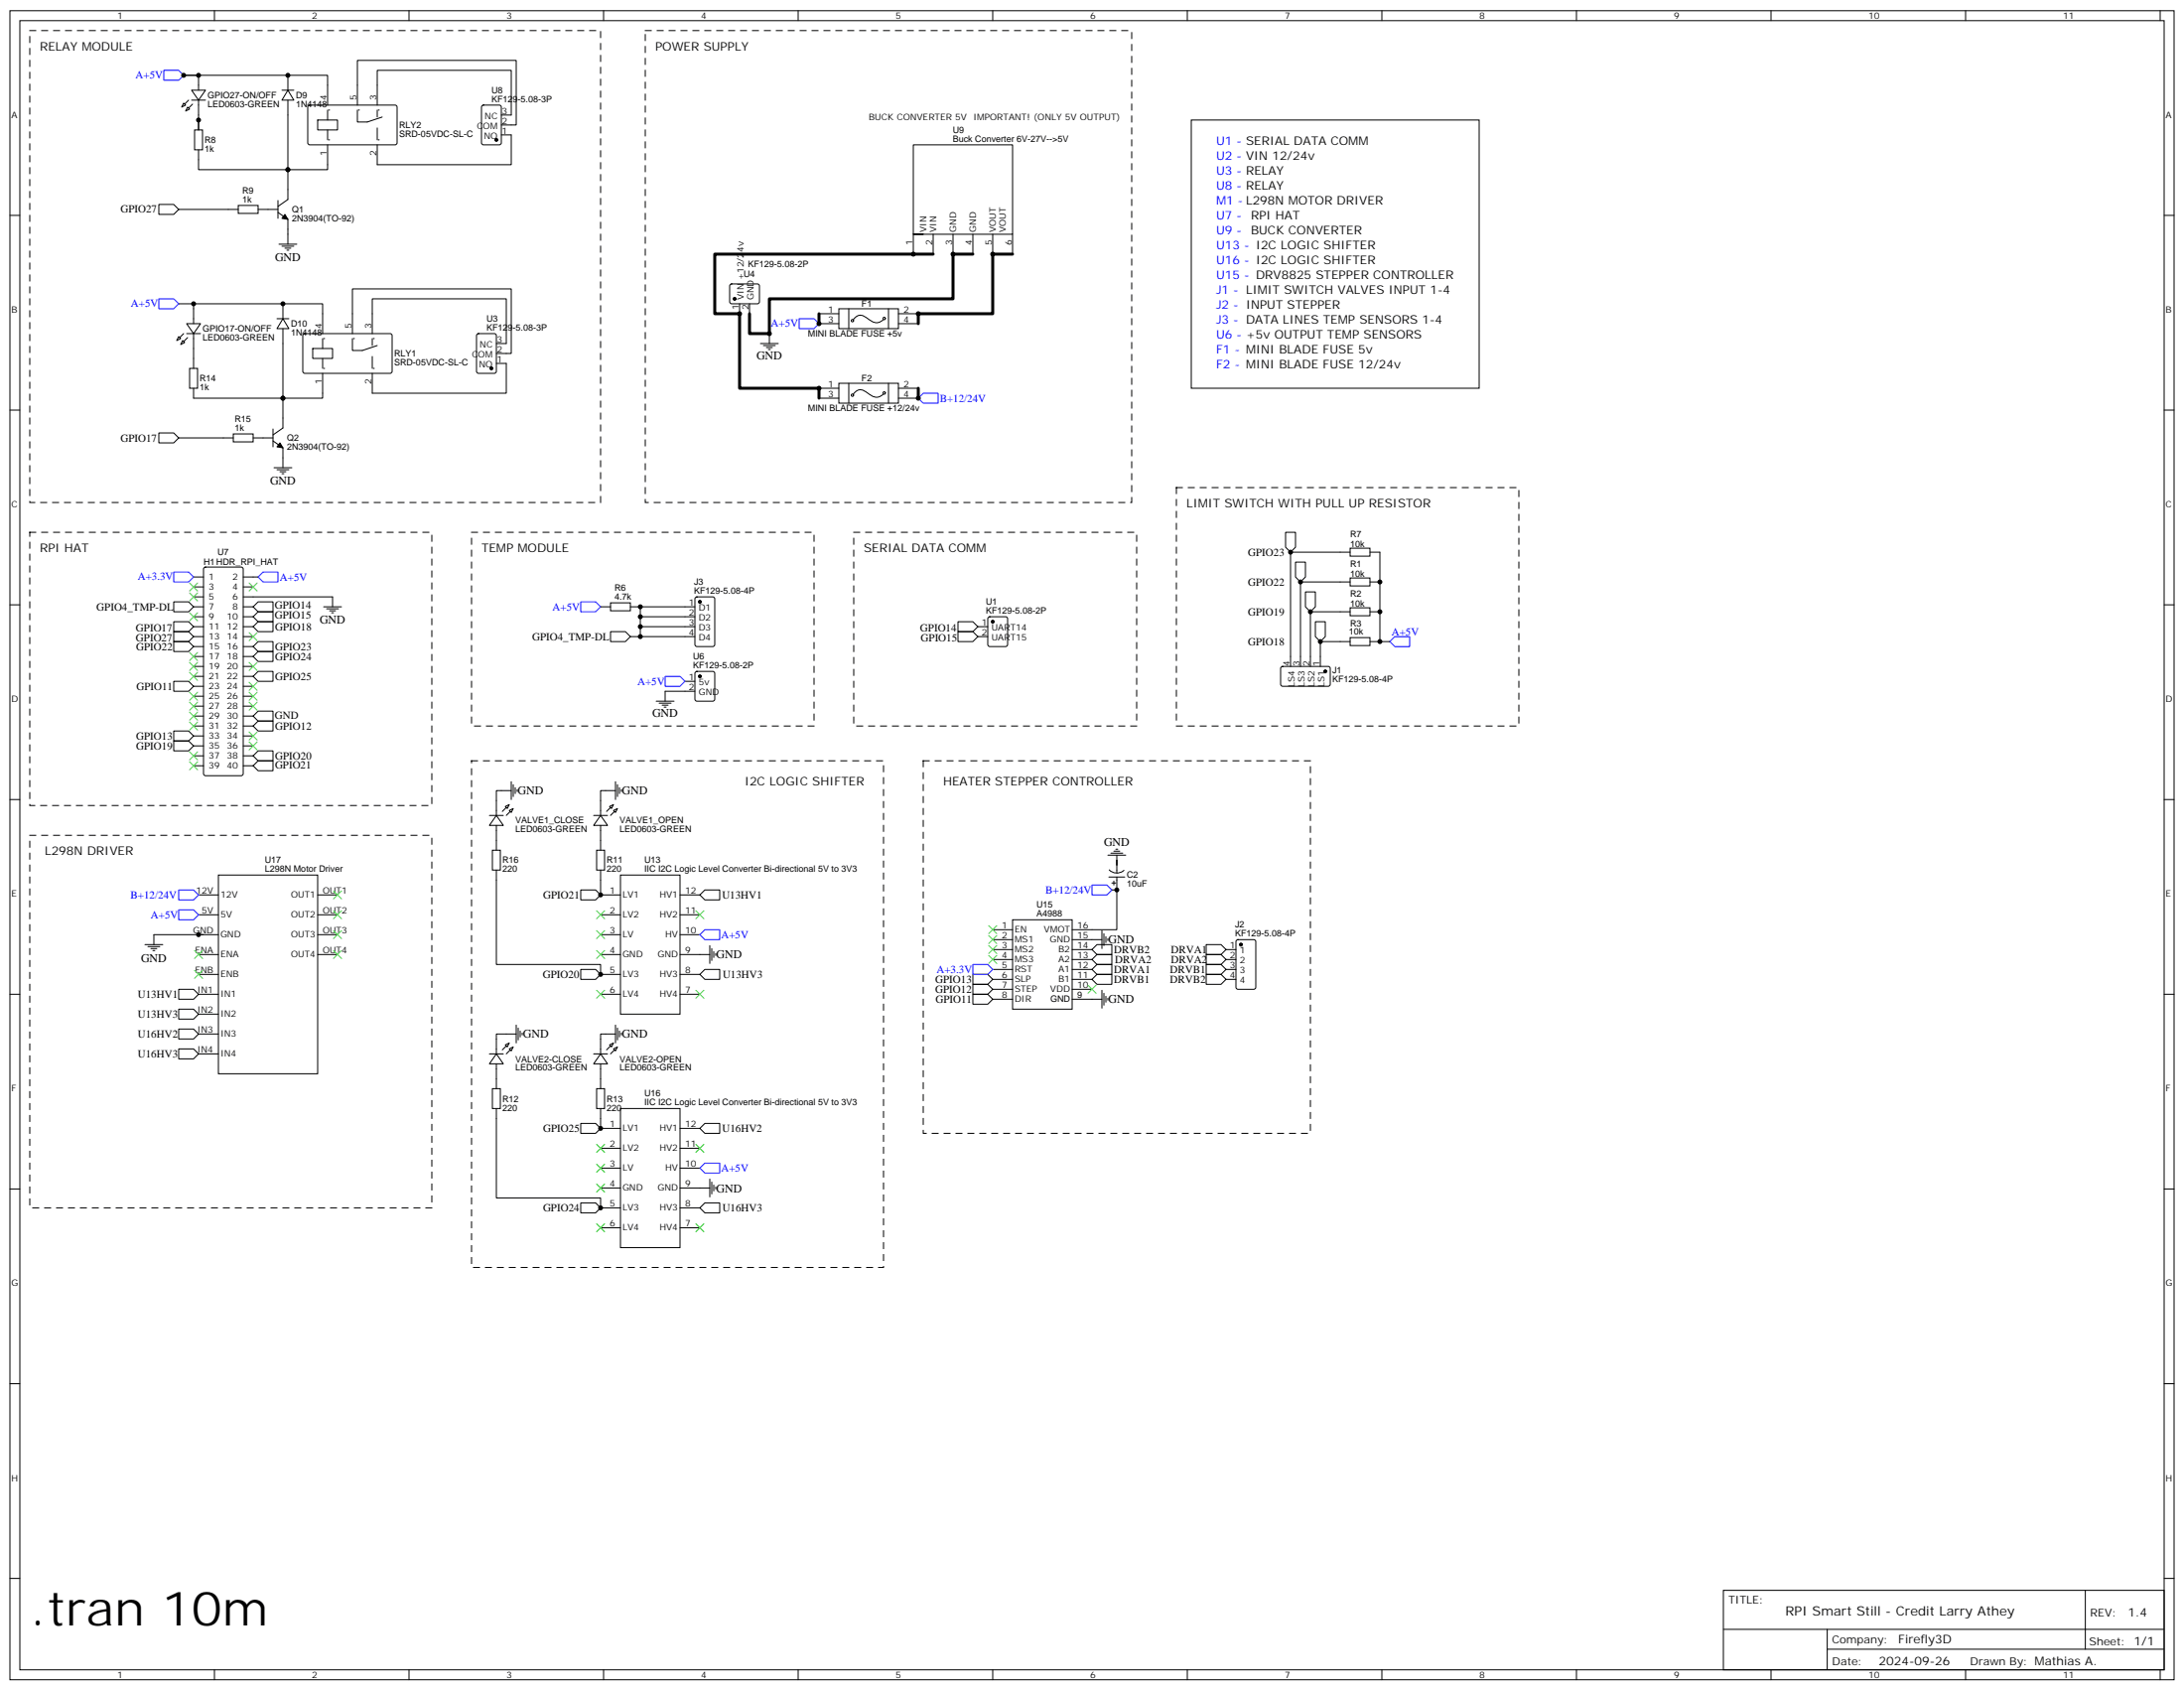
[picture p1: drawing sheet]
<svg xmlns="http://www.w3.org/2000/svg" width="776mm" height="600mm" viewBox="0 0 776 600" stroke-linecap="round" stroke-linejoin="round" font-family="sans-serif">
<g fill="none" stroke="#000" stroke-width=".35">
<path d="M3.5 3.8h769.1v592.7h-769.1zM7.1 7.3h762v585.6h-762zM76.2 3.8v3.5M145.3 3.8v3.5M214.5 3.8v3.5M283.6 3.8v3.5M352.8 3.8v3.5M421.9 3.8v3.5M491.1 3.8v3.5M560.2 3.8v3.5M629.4 3.8v3.5M698.5 3.8v3.5"/>
<path d="M767.6 3.8v3.5M65.3 36.6l.7 .7-1.4 .7zM66.7 38l.7 .7-1.4 .7zM68.1 32h4.9l-2.4 3.6zM68.1 35.6h4.9M70.6 32v-5.3h-5.3h51.1v10.6M70.6 35.6v10.5M100.2 32h4.2M102.3 32l2.1 3.6h-4.2zM102.3 35.6v24.7h14.1v-8.9M102.3 26.7v5.3M109.6 37.5l.5-.2 30.6 .1 .4 .6-.1 13-.6 .4h-30.6l-.4-.7v-12.7z"/>
<path d="M116.4 39.1v3.5M127 39.1v4.2h3.5l5.3-1.7M127 37.3v-15.9h56.4v23h-5.2M134.1 37.3v-12.3h47.6v15.9h-3.5M134.1 39.1v2.5M171.3 37.5l.5-.2h5.6l.7 .5 .1 12.9-.5 .7h-5.9l-.6-.4-.1-13zM69.1 46.1h2.9v7.1h-2.9zM70.6 53.2v7.1h31.7v10.5l-3.5 2.5M112.9 42.6h7v3.5h-7zM116.4 46.1v3.6M134.1 45.4v4.3M178.2 47.9h3.5v10.6h-47.6v-7.1"/>
<path d="M423.3 42.6h102.3v95.3h-102.3zM3.5 76.5h3.6M56.4 72.6h5.3l1.8 1.8-1.8 1.7h-5.3zM63.5 74.4h21.2M84.7 73h7v2.8h-7zM91.7 74.4h7.1M98.8 75.4l3.5 2.5v8.8M98.8 71.2v6.3M769.1 76.5h3.5M99.1 86.7h6.4M100.2 87.4h4.2M101.2 88.1h2.2"/>
<path d="M102 88.8h.7M328.1 83.2h-3.5v-31.8h35.2v31.8h-35.2v7M331.6 83.2v7M338.7 83.2v7M345.7 83.2v7M352.8 83.2v7M359.8 83.2v7M63.5 119.5l.7 .7-1.4 .7zM63.5 107.9h5.3v7M66.3 114.9h5l-2.5 3.6zM66.3 118.5h5M68.8 107.9h45.9v10.6"/>
<path d="M68.8 118.5v12.3M98.4 113.2h4.3M100.5 113.2l2.2 3.5h-4.3zM100.5 116.7v24.7h14.2v-8.8M100.5 107.9v5.3M107.8 118.7l.5-.2h30.6l.4 .7v12.9l-.7 .5-30.6-.1-.4-.6v-12.7zM125.2 118.5v-15.9h56.5v22.9h-5.3M132.3 118.5v-12.4h47.6v15.9h-3.5M169.6 118.7l.4-.2h5.7l.6 .4 .1 13-.5 .6-5.9 .1-.6-.5-.1-12.9zM259.5 101l.5-.2 9.4 .1 .5 .6-.1 5.9-.6 .5-9.5-.1-.4-.6v-5.7zM262.8 107.9v3.5M266.3 107.9v3.5"/>
<path d="M273.4 118.5v3.5M291 111.4h7.1M291 114.9h7.1M298.1 109.6h21.2v7.1h-21.2zM301.6 109.6v7.1M303.2 113.5a3.1 3.1 0 0 1 5.2-.4l.6 .5a3.3 3.3 0 0 0 4.8 0M315.7 109.6v7.1M319.3 111.4h7M319.3 114.9h7M64.9 120.9l.7 .7-1.4 .7zM67.4 130.8h2.8v7.1h-2.8zM68.8 137.9v3.5h31.7v10.6l-3.5 2.4"/>
<path d="M111.1 123.8h7.1v3.5h-7.1zM114.7 120.2v3.6M114.7 127.3v3.5M125.2 120.2v4.3h3.6l5.3-1.8M132.3 120.2v2.5M132.3 126.6v4.2M176.4 129h3.5v10.6h-47.6v-7M270.2 122h6.4M271.3 122.7h4.2M272.3 123.4h2.2M273 124.1h.8M291 137.9h7.1"/>
<path d="M298.1 136.1h21.2v7.1h-21.2zM301.6 136.1v7.1M303.2 139.9a3.1 3.1 0 0 1 5.2-.3l.6 .5a3.3 3.3 0 0 0 4.8-.1M315.7 136.1v7.1M319.3 137.9h7M3.5 145.6h3.6M56.4 153.7h5.3l1.8 1.8-1.8 1.8h-5.3zM63.5 155.5h19.4M82.9 154.1h7.1v2.8h-7.1zM90 155.5h7M97 156.6l3.5 2.4v7.1M97 152.3v6.4"/>
<path d="M291 141.4h7.1M319.3 141.4h7M769.1 145.6h3.5M97.4 166.1h6.3M98.4 166.8h4.3M99.5 167.5h2.1M100.2 168.2h.7M456.8 189h3.6v5.3l-1.8 1.8-1.8-1.8zM460.4 199.6h3.5v5.3l-1.8 1.8-1.7-1.8zM479.8 194.7h7v2.8h-7zM479.8 196.1h-21.2v40.5M486.8 196.1h3.6v31.7"/>
<path d="M3.5 214.8h3.6M61.7 213.7h5.3l1.8 1.8-1.8 1.7h-5.3zM68.8 215.5h3.5M68.8 204.9h3.5M68.8 208.4h3.5M68.8 211.9h3.5M68.8 219h3.5M72.6 201.6l.4-.2h12.7l.5 .2 .2 .5v72.6l-.2 .5-.5 .2h-12.7l-.5-.2-.2-.5v-72.6zM86.4 211.9h31.8v3.6M86.4 215.5h3.6M86.4 204.9h5.3M86.4 208.4h3.6"/>
<path d="M86.4 219h3.6M90 219l1.7-1.8h5.3v3.6h-5.3zM90 215.5l1.7-1.8h5.3v3.5h-5.3zM115 215.5h6.4M116.1 216.2h4.2M117.1 216.9h2.1M117.8 217.6h.7M213.4 215.5h3.6M217 214.1h7v2.8h-7zM224 215.5h3.5M227.5 219h19.4M246.9 215.5h-19.4v10.6h-3.5"/>
<path d="M247.2 212.2l.4-.3h5.7l.6 .5 .1 16.5-.5 .6-5.9 .1-.6-.5-.1-16.4zM351.2 219.2l.5-.2h5.7l.6 .4 .1 9.5-.5 .6-5.9 .1-.6-.5-.1-9.4zM463.9 210.2h3.5v5.3l-1.7 1.7-1.8-1.7zM479.8 205.2h7v2.9h-7zM479.8 215.8h7v2.9h-7zM479.8 217.2h-14.1v19.4M479.8 206.7h-17.7v29.9M486.8 206.7h3.6M486.8 217.2h3.6M769.1 214.8h3.5M61.7 227.8h5.3l1.8 1.8-1.8 1.8h-5.3zM61.7 220.8h5.3l1.8 1.7-1.8 1.8h-5.3z"/>
<path d="M61.7 224.3h5.3l1.8 1.8-1.8 1.7h-5.3zM68.8 222.5h3.5M68.8 226.1h3.5M68.8 229.6h3.5M68.8 233.1h3.5M68.8 236.6h3.5M86.4 222.5h3.6M86.4 226.1h3.6M86.4 229.6h3.6M86.4 233.1h3.6M86.4 236.6h3.6M90 229.6l1.7-1.8h5.3v3.6h-5.3z"/>
<path d="M90 233.1l1.7-1.7h5.3v3.5h-5.3zM90 222.5l1.7-1.7h5.3v3.5h-5.3zM91.7 238.4h5.3v3.5h-5.3l-1.7-1.7zM217 224.3h5.2l1.8 1.8-1.8 1.7h-5.2zM227.5 222.5h19.4M227.5 226.1h19.4M247.2 238.6l.4-.2h5.7l.6 .4 .1 9.5-.5 .6-5.9 .1-.6-.5-.1-9.4zM340.4 220.8h5.3l1.8 1.7-1.8 1.8h-5.3zM340.4 224.3h5.3l1.8 1.8-1.8 1.7h-5.3zM347.5 222.5h3.5M347.5 226.1h3.5M455.3 236.8l.5-.2 16.5 .1 .4 .6v6l-.7 .4-16.5-.1-.4-.6v-5.7z"/>
<path d="M467.4 220.8h3.6v5.3l-1.8 1.7-1.8-1.7zM479.8 226.4h7v2.8h-7zM479.8 227.8h-10.6v8.8M486.8 227.8h7.1M61.7 241.9h5.3l1.8 1.8-1.8 1.8h-5.3zM61.7 259.6h5.3l1.8 1.7-1.8 1.8h-5.3zM68.8 240.2h3.5M68.8 243.7h3.5M68.8 247.2h3.5M68.8 250.8h3.5M68.8 254.3h3.5M68.8 257.8h3.5"/>
<path d="M86.4 240.2h3.6M86.4 243.7h3.6M86.4 247.2h3.6M86.4 250.8h3.6M86.4 254.3h3.6M86.4 257.8h3.6M90 257.8l1.7-1.8h5.3v3.6h-5.3zM90 254.3l1.7-1.8h5.3v3.5h-5.3zM233.2 249h6.3M234.2 249.7h4.3M235.3 250.4h2.1M236 251.1h.7"/>
<path d="M243.4 241.9h3.5M246.9 245.5h-10.5v3.5M61.7 263.1h5.3l1.8 1.8-1.8 1.7h-5.3zM68.8 261.3h3.5M68.8 264.9h3.5M68.8 268.4h3.5M68.8 271.9h3.5M86.4 261.3h3.6M86.4 264.9h3.6M86.4 268.4h3.6M86.4 271.9h3.6M90 268.4l1.7-1.8h5.3v3.6h-5.3z"/>
<path d="M90 271.9l1.7-1.7h5.3v3.5h-5.3zM181.7 277.6v6.3M182.4 278.6v4.3M183.1 279.7v2.1M218.7 277.6v6.3M219.4 278.6v4.3M220.1 279.7v2.1M3.5 283.9h3.6M173.9 289.6h5M176.4 289.6l2.5 3.5h-5zM176.4 293.1v8.8M179.6 286.4l1.4-.7-.7 1.4z"/>
<path d="M181 287.8l1.4-.7-.7 1.4zM181.7 280.7h-5.3v8.9M183.8 280.4v.7M211 289.6h4.9M213.4 289.6l2.5 3.5h-4.9zM213.4 293.1v8.8M216.6 286.4l1.4-.7-.7 1.4zM218 287.8l1.4-.7-.7 1.4zM218.7 280.7h-5.3v8.9M220.8 280.4v.7M769.1 283.9h3.5M70.6 317.8h7"/>
<path d="M77.6 310.7h35.3v70.6h-35.3zM112.9 317.8h7M175 301.9h2.8v7.1h-2.8zM176.4 309v33.5h37v3.5M206.4 316h5.3l1.7 1.8-1.7 1.7h-5.3zM212 301.9h2.8v7.1h-2.8zM213.4 317.8h7.1M213.4 309v8.8M220.5 310.7h21.2v49.4h-21.2zM241.7 317.8h7M250.5 316h5.3v3.5h-5.3l-1.8-1.7zM393.7 303.7h6.3"/>
<path d="M394.1 311.4h5.6M394.2 308.9a3.8 3.8 0 0 0 5.2 .2M394.8 303h4.2M395.1 316h1.8v14.1h-15.9M395.1 313.5h1.4M395.8 302.3h2.1M395.8 312.8v1.5M396.5 301.6h.7M396.9 303.7v6.3M396.9 311.4v4.6M51.5 335.4h6.4M52.6 336.1h4.2"/>
<path d="M53.6 336.8h2.1M54.3 337.5h.7M70.6 324.8h7M70.6 338.9h7M77.6 331.9h-22.9v3.5M112.9 324.8h7M112.9 331.9h7M112.9 338.9h7M213.4 324.8h7.1M213.4 331.9h7.1M213.4 338.9h7.1M241.7 324.8h7"/>
<path d="M241.7 331.9h7M241.7 338.9h10.5M252.2 335.8v6.3M252.9 336.8v4.3M253.6 337.9v2.1M254.4 338.6v.7M352.8 337.2h7M352.8 333.7h7M352.8 330.1h7M359.8 326.6h21.2v31.8h-21.2zM381 337.2h7.1M381 333.7h10.6"/>
<path d="M389.8 338.9h5.3v3.6h-5.3l-1.7-1.8zM389.8 335.4h5.3v3.5h-5.3l-1.7-1.7zM391.6 330.5v6.3M392.3 331.5v4.3M393 332.6v2.1M393.7 333.3v.7M428.6 335.4h5.3l1.8 1.8-1.8 1.7h-5.3zM428.6 338.9h5.3l1.8 1.8-1.8 1.8h-5.3zM435.7 337.2h3.5M439.4 333.9l.5-.2h5.7l.6 .4 .1 16.5-.5 .6-5.9 .1-.6-.5-.1-16.4zM3.5 353.1h3.6M63.5 351.3h5.3l1.8 1.8-1.8 1.7h-5.3z"/>
<path d="M63.5 358.4h5.3l1.8 1.7-1.8 1.8h-5.3zM70.6 353.1h7M70.6 346h7M206.4 344.2h5.3l1.7 1.8-1.7 1.8h-5.3zM213.4 353.1h7.1M213.4 346h7.1M241.7 353.1h7M241.7 346h7M248.7 346l1.8-1.8h5.3v3.6h-5.3zM345.7 353.1h5.3l1.8 1.7-1.8 1.8h-5.3zM345.7 349.5h5.3l1.8 1.8-1.8 1.8h-5.3zM345.7 346h5.3l1.8 1.8-1.8 1.7h-5.3z"/>
<path d="M352.8 340.7h7M352.8 344.2h7M352.8 347.8h7M352.8 351.3h7M352.8 354.8h7M381 340.7h7.1M381 344.2h7.1M381 347.8h7.1M381 351.3h7.1M381 354.8h10.6M388.1 344.2l1.7-1.7h5.3v3.5h-5.3zM388.1 347.8l1.7-1.8h5.3v3.5h-5.3z"/>
<path d="M391.6 351.6v6.4M392.3 352.7v4.2M393 353.8v2.1M393.7 354.5v.7M428.6 342.5h5.3l1.8 1.7-1.8 1.8h-5.3zM428.6 346h5.3l1.8 1.8-1.8 1.7h-5.3zM435.7 340.7h3.5M435.7 344.2h3.5M435.7 347.8h3.5M769.1 353.1h3.5M63.5 365.4h5.3l1.8 1.8-1.8 1.7h-5.3zM63.5 372.5h5.3l1.8 1.7-1.8 1.8h-5.3z"/>
<path d="M70.6 367.2h7M70.6 374.2h7M70.6 360.1h7M173.9 374.2h5M176.4 374.2l2.5 3.6h-5zM176.4 377.8v8.8M179.6 371.1l1.4-.8-.7 1.5zM181 372.5l1.4-.7-.7 1.4zM183.4 367.2h-7v7M183.4 364v6.3M184.1 365.1v4.2M184.9 366.1v2.1"/>
<path d="M185.6 366.8v.7M211 374.2h4.9M213.4 374.2l2.5 3.6h-4.9zM213.4 377.8v8.8M216.6 371.1l1.4-.8-.7 1.5zM218 372.5l1.4-.7-.7 1.4zM218.7 367.2h-5.3v7M218.7 364v6.3M219.4 365.1v4.2M220.1 366.1v2.1M220.8 366.8v.7M175 386.6h2.8v7h-2.8z"/>
<path d="M176.4 393.6v31.8h37v3.5M206.4 398.9h5.3l1.7 1.8-1.7 1.7h-5.3zM212 386.6h2.8v7h-2.8zM213.4 393.6v7.1M220.5 393.6h21.2v49.4h-21.2zM213.4 400.7h7.1M213.4 407.7h7.1M213.4 414.8h7.1M241.7 400.7h7M241.7 407.7h7M241.7 414.8h7M248.7 400.7l1.8-1.8h5.3v3.5h-5.3z"/>
<path d="M252.2 418.7v6.3M252.9 419.7v4.3M3.5 422.2h3.6M206.4 427.1h5.3l1.7 1.8-1.7 1.8h-5.3zM213.4 421.9h7.1M213.4 428.9h7.1M213.4 436h7.1M241.7 421.9h10.5M241.7 428.9h7M241.7 436h7M250.5 427.1h5.3v3.6h-5.3l-1.8-1.8zM253.6 420.8v2.1"/>
<path d="M254.4 421.5v.7M769.1 422.2h3.5M3.5 491.3h3.6M769.1 491.3h3.5M3.5 560.5h3.6M612.4 564.7h156.7v28.2h-156.7zM612.5 578.6h156.4M649.3 578.6v14.1M741 564.8l.1 20.8M769.1 560.5h3.5M76.2 592.9v3.6M145.3 592.9v3.6"/>
<path d="M214.5 592.9v3.6M283.6 592.9v3.6M352.8 592.9v3.6M421.9 592.9v3.6M491.1 592.9v3.6M560.2 592.9v3.6M629.4 592.9v3.6M649.3 585.6h119.6M698.5 592.9v3.6M767.6 592.9v3.6"/>
<circle cx="302.9" cy="113.9" r=".42"/>
<circle cx="314.2" cy="113.1" r=".44"/>
<circle cx="314.2" cy="139.6" r=".44"/>
<circle cx="302.9" cy="140.3" r=".42"/>
</g>
<path d="M10.6 10.9h202.8v167.5h-202.8zM229.3 10.9h172.9v167.5h-172.9zM418 173.1h121.8v84.7h-121.8zM10.6 189h142.9v97h-142.9zM167.6 189h121.7v68.8h-121.7zM303.4 189h100.5v68.8h-100.5zM167.6 270.2h146.4v179.9h-146.4zM328.1 270.2h137.6v132.2h-137.6zM10.6 296.6h142.9v132.3h-142.9z" fill="none" stroke="#000" stroke-width=".35" stroke-dasharray="2.1 2.1"/>
<g fill="#000" stroke="#000" stroke-width=".35">
<path d="M67 35.6l-1.4 1.4zM68.4 37l-1.4 1.4zM101.2 76.1l1.1 1.8-2.1-.4zM63.9 119.9l1.4-1.4zM65.3 121.3l1.4-1.4zM99.5 157.3l1 1.7-2.1-.3zM179.9 286.7l-1.4 1.4zM179.9 289.6l1.4-1.5zM217 286.7l-1.5 1.4zM217 289.6l1.4-1.5zM178.5 372.8l1.4-1.4zM179.9 374.2l1.4-1.4z"/>
<path d="M215.5 372.8l1.5-1.4zM217 374.2l1.4-1.4z"/>
<circle cx="176.4" cy="49.7" r=".53"/>
<circle cx="261.1" cy="106.1" r=".53"/>
<circle cx="174.6" cy="130.8" r=".53"/>
<circle cx="248.7" cy="213.7" r=".53"/>
<circle cx="352.8" cy="220.8" r=".53"/>
<circle cx="471" cy="238.4" r=".53"/>
<circle cx="248.7" cy="240.2" r=".53"/>
<circle cx="441" cy="335.4" r=".53"/>
</g>
<g fill="#000">
<circle cx="65.3" cy="26.7" r=".88"/>
<circle cx="70.6" cy="26.7" r=".88"/>
<circle cx="102.3" cy="26.7" r=".88"/>
<circle cx="116.8" cy="39.1" r=".18"/>
<circle cx="127.4" cy="39.1" r=".18"/>
<circle cx="134.4" cy="39.1" r=".18"/>
<circle cx="70.6" cy="42.6" r=".88"/>
<circle cx="116.8" cy="49.7" r=".18"/>
<circle cx="134.4" cy="49.7" r=".18"/>
<circle cx="102.3" cy="60.3" r=".88"/>
<circle cx="324.6" cy="90.2" r=".88"/>
<circle cx="338.7" cy="90.2" r=".88"/>
<circle cx="352.8" cy="90.2" r=".88"/>
<circle cx="68.8" cy="107.9" r=".88"/>
<circle cx="100.5" cy="107.9" r=".88"/>
<circle cx="262.8" cy="111.4" r=".88"/>
<circle cx="273.4" cy="118.5" r=".88"/>
<circle cx="291" cy="114.9" r=".88"/>
<circle cx="326.3" cy="111.4" r=".88"/>
<circle cx="115" cy="120.2" r=".18"/>
<circle cx="115" cy="130.8" r=".18"/>
<circle cx="125.6" cy="120.2" r=".18"/>
<circle cx="132.6" cy="130.8" r=".18"/>
<circle cx="132.6" cy="120.2" r=".18"/>
<circle cx="291" cy="137.9" r=".88"/>
<circle cx="100.5" cy="141.4" r=".88"/>
<circle cx="326.3" cy="141.4" r=".88"/>
<circle cx="458.6" cy="196.1" r=".88"/>
<circle cx="227.5" cy="219" r=".88"/>
<circle cx="227.5" cy="215.5" r=".88"/>
<circle cx="462.1" cy="206.7" r=".88"/>
<circle cx="465.7" cy="217.2" r=".88"/>
<circle cx="490.4" cy="206.7" r=".88"/>
<circle cx="490.4" cy="217.2" r=".88"/>
<circle cx="227.5" cy="222.5" r=".88"/>
<circle cx="227.5" cy="226.1" r=".88"/>
<circle cx="469.2" cy="227.8" r=".88"/>
<circle cx="490.4" cy="227.8" r=".88"/>
<circle cx="213.4" cy="317.8" r=".88"/>
<circle cx="396.9" cy="316" r=".88"/>
<circle cx="70.6" cy="331.9" r=".88"/>
<circle cx="213.4" cy="346" r=".88"/>
<circle cx="213.4" cy="400.7" r=".88"/>
<circle cx="213.4" cy="428.9" r=".88"/>
</g>
<g fill="none" stroke="#00f" stroke-width=".35">
<path d="M58.2 25h5.3l1.8 1.7-1.8 1.8h-5.3zM56.4 106.1h5.3l1.8 1.8-1.8 1.7h-5.3zM284 113.2h5.3l1.7 1.7-1.7 1.8h-5.3zM326.3 141.4l1.8-1.8h5.3v3.6h-5.3zM61.7 203.1h5.3l1.8 1.8-1.8 1.8h-5.3zM93.5 203.1h5.3v3.6h-5.3l-1.8-1.8zM206.4 213.7h5.3l1.7 1.8-1.7 1.7h-5.3zM493.9 227.8l1.8-1.7h5.2v3.5h-5.2zM236.4 240.2h5.3l1.7 1.7-1.7 1.8h-5.3zM63.5 316h5.3l1.8 1.8-1.8 1.7h-5.3zM388.1 314.3h5.2l1.8 1.7-1.8 1.8h-5.2zM63.5 323.1h5.3l1.8 1.7-1.8 1.8h-5.3z"/>
<path d="M248.7 331.9l1.8-1.8h5.3v3.6h-5.3zM345.7 342.5h5.3l1.8 1.7-1.8 1.8h-5.3zM248.7 414.8l1.8-1.8h5.3v3.6h-5.3z"/>
</g>
<g fill="none" stroke="#3c3" stroke-width=".35">
<path d="M67.4 210.5l2.8 2.9M67.4 207l2.8 2.8M67.4 217.6l2.8 2.8M70.2 210.5l-2.8 2.9M70.2 207l-2.8 2.8M70.2 217.6l-2.8 2.8M88.5 207l2.9 2.8M91.4 207l-2.9 2.8M67.4 231.7l2.8 2.8M67.4 235.2l2.8 2.9M67.4 238.8l2.8 2.8M70.2 231.7l-2.8 2.8"/>
<path d="M70.2 235.2l-2.8 2.9M70.2 238.8l-2.8 2.8M88.5 224.6l2.9 2.9M88.5 235.2l2.9 2.9M91.4 224.6l-2.9 2.9M91.4 235.2l-2.9 2.9M67.4 245.8l2.8 2.8M67.4 249.3l2.8 2.9M67.4 252.9l2.8 2.8M67.4 256.4l2.8 2.8M70.2 245.8l-2.8 2.8M70.2 249.3l-2.8 2.9"/>
<path d="M70.2 252.9l-2.8 2.8M70.2 256.4l-2.8 2.8M88.5 249.3l2.9 2.9M88.5 259.9l2.9 2.8M88.5 245.8l2.9 2.8M88.5 242.3l2.9 2.8M91.4 249.3l-2.9 2.9M91.4 245.8l-2.9 2.8M91.4 242.3l-2.9 2.8M91.4 259.9l-2.9 2.8M67.4 267l2.8 2.8M67.4 270.5l2.8 2.8"/>
<path d="M70.2 270.5l-2.8 2.8M70.2 267l-2.8 2.8M88.5 263.5l2.9 2.8M91.4 263.5l-2.9 2.8M118.5 316.4l2.9 2.8M121.4 316.4l-2.9 2.8M69.1 337.5l2.9 2.9M72 337.5l-2.9 2.9M118.5 337.5l2.9 2.9M118.5 330.5l2.9 2.8M118.5 323.4l2.9 2.8M121.4 337.5l-2.9 2.9"/>
<path d="M121.4 330.5l-2.9 2.8M121.4 323.4l-2.9 2.8M212 323.4l2.8 2.8M212 330.5l2.8 2.8M212 337.5l2.8 2.9M214.8 323.4l-2.8 2.8M214.8 330.5l-2.8 2.8M214.8 337.5l-2.8 2.9M247.3 323.4l2.8 2.8M250.1 323.4l-2.8 2.8M351.4 339.3l2.8 2.8M351.4 335.8l2.8 2.8"/>
<path d="M351.4 332.2l2.8 2.9M351.4 328.7l2.8 2.8M354.2 339.3l-2.8 2.8M354.2 335.8l-2.8 2.8M354.2 332.2l-2.8 2.9M354.2 328.7l-2.8 2.8M69.1 344.6l2.9 2.8M72 344.6l-2.9 2.8M212 351.6l2.8 2.9M214.8 351.6l-2.8 2.9M247.3 351.6l2.8 2.9M250.1 351.6l-2.8 2.9"/>
<path d="M386.6 349.9l2.9 2.8M389.5 349.9l-2.9 2.8M212 406.3l2.8 2.9M212 413.4l2.8 2.8M214.8 406.3l-2.8 2.9M214.8 413.4l-2.8 2.8M247.3 406.3l2.8 2.9M250.1 406.3l-2.8 2.9M212 420.4l2.8 2.9M212 434.6l2.8 2.8M214.8 420.4l-2.8 2.9M214.8 434.6l-2.8 2.8"/>
<path d="M247.3 434.6l2.8 2.8M250.1 434.6l-2.8 2.8"/>
</g>
<path d="M331.6 90.2h-77.6v21.2h8.8v26.5h28.2v3.5M345.7 90.2h-7v15.9h-65.3v12.4h-7.1v-7.1M359.8 90.2h-7v21.2h-26.5v3.5M291 111.4v3.5M326.3 137.9v3.5" fill="none" stroke="#000" stroke-width="1.1"/>
<text font-size="16.9" x="10.6" y="577.1">.tran 10m</text>
<text font-size="4.6" x="634.5" y="573.8">RPI Smart Still - Credit Larry Athey</text>
<g font-size="4.2">
<text x="14.1" y="17.9">RELAY MODULE</text>
<text x="232.8" y="17.9">POWER SUPPLY</text>
<text x="444.5" y="77.9">RPI HAT</text>
<text x="444.5" y="83.2">BUCK CONVERTER</text>
<text x="97.7" y="92.8">GND</text>
<text x="268.8" y="127.6">GND</text>
<text x="96" y="172.1">GND</text>
<text x="421.6" y="180.2">LIMIT SWITCH WITH PULL UP RESISTOR</text>
<text x="14.1" y="196.1">RPI HAT</text>
<text x="171.1" y="196.1">TEMP MODULE</text>
<text x="306.9" y="196.1">SERIAL DATA COMM</text>
<text x="113.6" y="221.5">GND</text>
<text x="231.8" y="254.6">GND</text>
<text x="264.6" y="279">I2C LOGIC SHIFTER</text>
<text x="335.1" y="279">HEATER STEPPER CONTROLLER</text>
<text x="184" y="282.2">GND</text>
<text x="221" y="282.2">GND</text>
<text x="15.9" y="303.7">L298N DRIVER</text>
<text x="392.3" y="300.5">GND</text>
<text x="393.9" y="335.1">GND</text>
<text x="50.1" y="341.5">GND</text>
<text x="254.5" y="340.4">GND</text>
<text x="393.9" y="356.3">GND</text>
<text x="185.9" y="368.6">GND</text>
<text x="221" y="368.6">GND</text>
<text x="254.5" y="423.3">GND</text>
<text x="756.2" y="574">1.4</text>
<text x="674.6" y="583.6">Firefly3D</text>
<text x="667.7" y="591.4">2024-09-26</text>
</g>
<g font-size="4.2" fill="#00f">
<text x="432.2" y="51.4">U1 - SERIAL DATA COMM</text>
<text x="432.2" y="56.7">U2 - VIN 12/24v</text>
<text x="432.2" y="62">U3 - RELAY</text>
<text x="432.2" y="67.3">U8 - RELAY</text>
<text x="432.2" y="77.9">U7 -</text>
<text x="432.2" y="72.6">M1 - L298N MOTOR DRIVER</text>
<text x="432.2" y="83.2">U9 -</text>
<text x="432.2" y="88.5">U13 - I2C LOGIC SHIFTER</text>
<text x="432.2" y="93.8">U16 - I2C LOGIC SHIFTER</text>
<text x="432.2" y="99.1">U15 - DRV8825 STEPPER CONTROLLER</text>
<text x="432.2" y="104.4">J1 - LIMIT SWITCH VALVES INPUT 1-4</text>
<text x="432.2" y="109.6">J2 - INPUT STEPPER</text>
<text x="432.2" y="114.9">J3 - DATA LINES TEMP SENSORS 1-4</text>
<text x="432.2" y="120.2">U6 - +5v OUTPUT TEMP SENSORS</text>
<text x="432.2" y="125.5">F1 - MINI BLADE FUSE 5v</text>
<text x="432.2" y="130.8">F2 - MINI BLADE FUSE 12/24v</text>
</g>
<g font-size="3.9" fill="#00f">
<text x="48.2" y="28">A+5V</text>
<text x="46.5" y="109.1">A+5V</text>
<text x="273.9" y="116.1">A+5V</text>
<text x="334" y="142.6">B+12/24V</text>
<text x="48.9" y="206.1">A+3.3V</text>
<text x="99.5" y="206.2">A+5V</text>
<text x="196.3" y="216.7">A+5V</text>
<text x="494.5" y="225.5">A+5V</text>
<text x="226.5" y="243.2">A+5V</text>
<text x="371.5" y="317.4">B+12/24V</text>
<text x="46.4" y="319.1">B+12/24V</text>
<text x="53.6" y="326.1">A+5V</text>
<text x="256.3" y="333.1">A+5V</text>
<text x="332.8" y="345.5">A+3.3V</text>
<text x="256.3" y="416">A+5V</text>
</g>
<g font-size="3.9">
<text x="42.9" y="75.6">GPIO27</text>
<text x="42.9" y="156.8">GPIO17</text>
<text x="443.5" y="197.3">GPIO23</text>
<text x="443.5" y="207.9">GPIO22</text>
<text x="34.3" y="216.8">GPIO4_TMP-DL</text>
<text x="97.7" y="219.8">GPIO15</text>
<text x="97.7" y="216.3">GPIO14</text>
<text x="443.5" y="218.5">GPIO19</text>
<text x="48.3" y="224.3">GPIO17</text>
<text x="48.3" y="227.8">GPIO27</text>
<text x="97.8" y="223.8">GPIO18</text>
<text x="189.1" y="227.3">GPIO4_TMP-DL</text>
<text x="327" y="224.2">GPIO14</text>
<text x="327.2" y="227.7">GPIO15</text>
<text x="48.4" y="230.9">GPIO22</text>
<text x="97.8" y="230.8">GPIO23</text>
<text x="443.5" y="229.1">GPIO18</text>
<text x="97.8" y="234.4">GPIO24</text>
<text x="48.5" y="245">GPIO11</text>
<text x="97.8" y="241.4">GPIO25</text>
<text x="97.7" y="255.1">GND</text>
<text x="48.4" y="262.6">GPIO13</text>
<text x="97.8" y="259.1">GPIO12</text>
<text x="48.4" y="266.1">GPIO19</text>
<text x="97.8" y="269.7">GPIO20</text>
<text x="97.7" y="273">GPIO21</text>
<text x="193" y="319">GPIO21</text>
<text x="256.6" y="319.1">U13HV1</text>
<text x="395.9" y="338.4">DRVB2</text>
<text x="396.3" y="341.9">DRVA2</text>
<text x="416.1" y="338.4">DRVA1</text>
<text x="416.1" y="342">DRVA2</text>
<text x="192.9" y="347.3">GPIO20</text>
<text x="256.8" y="347.3">U13HV3</text>
<text x="395.9" y="345.4">DRVA1</text>
<text x="415.8" y="345.5">DRVB1</text>
<text x="332.4" y="352.5">GPIO12</text>
<text x="332.4" y="349">GPIO13</text>
<text x="395.9" y="349">DRVB1</text>
<text x="415.8" y="349">DRVB2</text>
<text x="49" y="354.3">U13HV1</text>
<text x="332.5" y="356.1">GPIO11</text>
<text x="49" y="361.3">U13HV3</text>
<text x="49" y="368.4">U16HV2</text>
<text x="49" y="375.4">U16HV3</text>
<text x="193" y="401.9">GPIO25</text>
<text x="256.6" y="401.9">U16HV2</text>
<text x="193" y="430.2">GPIO24</text>
<text x="256.7" y="430.2">U16HV3</text>
<text x="614.2" y="569.3">TITLE:</text>
<text x="742.8" y="574">REV:</text>
<text x="651.1" y="583.5">Company:</text>
<text x="742.5" y="584.1">Sheet: 1/1</text>
<text x="651.1" y="591.2">Date:</text>
<text x="700.1" y="591.3">Drawn By: Mathias A.</text>
</g>
<g font-size="3.2">
<text x="41.6" y="6.8">1</text>
<text x="110.8" y="6.8">2</text>
<text x="179.9" y="6.8">3</text>
<text x="249.1" y="6.8">4</text>
<text x="318.2" y="6.8">5</text>
<text x="387.3" y="6.8">6</text>
<text x="456.5" y="6.8">7</text>
<text x="525.6" y="6.8">8</text>
<text x="594.8" y="6.8">9</text>
<text x="663.9" y="6.8">10</text>
<text x="733.1" y="6.8">11</text>
<text x="73.7" y="34.9">GPIO27-ON/OFF</text>
<text x="105.1" y="34.9">D9</text>
<text x="116.1" y="35.6" transform="rotate(-90 116.1 35.6)">4</text>
<text x="126.6" y="35.6" transform="rotate(-90 126.6 35.6)">5</text>
<text x="133.7" y="35.6" transform="rotate(-90 133.7 35.6)">3</text>
<text x="174.6" y="33.1">U8</text>
<text x="4.1" y="41.9">A</text>
<text x="73.7" y="38.1">LED0603-GREEN</text>
<text x="105.1" y="38.2">1N4148</text>
<text x="174.6" y="36.3">KF129-5.08-3P</text>
<text x="178.3" y="40.5">3</text>
<text x="769.6" y="41.9">A</text>
<text x="141.8" y="45.5">RLY2</text>
<text x="169.5" y="45.8">COM</text>
<text x="172.3" y="42.3">NC</text>
<text x="178.3" y="47.6">1</text>
<text x="178.3" y="44">2</text>
<text x="308.7" y="42.6">BUCK CONVERTER 5V</text>
<text x="338.6" y="47.2">U9</text>
<text x="345.9" y="42.6">IMPORTANT! (ONLY 5V OUTPUT)</text>
<text x="72.7" y="54">1k</text>
<text x="72.7" y="50.8">R8</text>
<text x="141.8" y="48.7">SRD-05VDC-SL-C</text>
<text x="172" y="49.3">NO</text>
<text x="338.6" y="50.4">Buck Converter 6V-27V--&gt;5V</text>
<text x="116.1" y="55.2" transform="rotate(-90 116.1 55.2)">1</text>
<text x="133.7" y="55.2" transform="rotate(-90 133.7 55.2)">2</text>
<text x="86.1" y="71.9">1k</text>
<text x="86.1" y="68.8">R9</text>
<text x="103.7" y="75.5">Q1</text>
<text x="103.7" y="78.7">2N3904(TO-92)</text>
<text x="329.1" y="82.5" transform="rotate(-90 329.1 82.5)">VIN</text>
<text x="332.7" y="82.5" transform="rotate(-90 332.7 82.5)">VIN</text>
<text x="339.7" y="82.5" transform="rotate(-90 339.7 82.5)">GND</text>
<text x="346.8" y="82.5" transform="rotate(-90 346.8 82.5)">GND</text>
<text x="353.8" y="82.5" transform="rotate(-90 353.8 82.5)">VOUT</text>
<text x="357.4" y="82.5" transform="rotate(-90 357.4 82.5)">VOUT</text>
<text x="324.2" y="87" transform="rotate(-90 324.2 87)">1</text>
<text x="331.3" y="87" transform="rotate(-90 331.3 87)">2</text>
<text x="338.3" y="87" transform="rotate(-90 338.3 87)">3</text>
<text x="345.4" y="87" transform="rotate(-90 345.4 87)">4</text>
<text x="352.4" y="87" transform="rotate(-90 352.4 87)">5</text>
<text x="359.5" y="87" transform="rotate(-90 359.5 87)">6</text>
<text x="265.8" y="94.9">KF129-5.08-2P</text>
<text x="264.2" y="98.4">U4</text>
<text x="264.2" y="106.6" transform="rotate(-90 264.2 106.6)">VIN +12/24v</text>
<text x="267.8" y="106.6" transform="rotate(-90 267.8 106.6)">GND</text>
<text x="4.1" y="111.1">B</text>
<text x="262.5" y="110.1" transform="rotate(-90 262.5 110.1)">1</text>
<text x="266" y="110.1" transform="rotate(-90 266 110.1)">2</text>
<text x="294.3" y="111.1">1</text>
<text x="306.2" y="109">F1</text>
<text x="321" y="111.1">2</text>
<text x="769.6" y="111.1">B</text>
<text x="72" y="117.8">GPIO17-ON/OFF</text>
<text x="103.4" y="119.3">1N4148</text>
<text x="103.4" y="116.1">D10</text>
<text x="114.3" y="116.7" transform="rotate(-90 114.3 116.7)">4</text>
<text x="124.9" y="116.7" transform="rotate(-90 124.9 116.7)">5</text>
<text x="131.9" y="116.7" transform="rotate(-90 131.9 116.7)">3</text>
<text x="172.9" y="117.4">KF129-5.08-3P</text>
<text x="172.9" y="114.3">U3</text>
<text x="287.1" y="119.6">MINI BLADE FUSE +5v</text>
<text x="294.3" y="114.6">3</text>
<text x="321" y="114.6">4</text>
<text x="72" y="121">LED0603-GREEN</text>
<text x="170.5" y="123.4">NC</text>
<text x="176.6" y="125.2">2</text>
<text x="176.6" y="121.6">3</text>
<text x="140.1" y="129.8">SRD-05VDC-SL-C</text>
<text x="140.1" y="126.6">RLY1</text>
<text x="167.7" y="126.9">COM</text>
<text x="170.2" y="130.5">NO</text>
<text x="176.6" y="128.7">1</text>
<text x="70.9" y="135.5">R14</text>
<text x="114.3" y="136.4" transform="rotate(-90 114.3 136.4)">1</text>
<text x="131.9" y="136.4" transform="rotate(-90 131.9 136.4)">2</text>
<text x="294.3" y="137.5">1</text>
<text x="306.2" y="135.5">F2</text>
<text x="321" y="137.5">2</text>
<text x="70.9" y="138.7">1k</text>
<text x="294.3" y="141">3</text>
<text x="321" y="141">4</text>
<text x="83.4" y="149.9">R15</text>
<text x="287.1" y="146.1">MINI BLADE FUSE +12/24v</text>
<text x="83.4" y="153">1k</text>
<text x="102" y="159.9">2N3904(TO-92)</text>
<text x="102" y="156.6">Q2</text>
<text x="4.1" y="180.2">C</text>
<text x="769.6" y="180.2">C</text>
<text x="479.8" y="190.8">R7</text>
<text x="77.3" y="197.2">U7</text>
<text x="479.8" y="194.3">10k</text>
<text x="72.3" y="200.7">H1HDR_RPI_HAT</text>
<text x="479.8" y="201.4">R1</text>
<text x="74.1" y="206">1</text>
<text x="74.1" y="209.5">3</text>
<text x="82.6" y="206">2</text>
<text x="82.6" y="209.5">4</text>
<text x="218.4" y="209.9">R6</text>
<text x="246.6" y="207.7">J3</text>
<text x="479.8" y="204.9">10k</text>
<text x="74.1" y="213">5</text>
<text x="82.6" y="213">6</text>
<text x="218.4" y="213">4.7k</text>
<text x="244.8" y="215.1">1</text>
<text x="246.6" y="210.9">KF129-5.08-4P</text>
<text x="350.3" y="214.8">U1</text>
<text x="479.8" y="215.5">10k</text>
<text x="479.8" y="211.9">R2</text>
<text x="74.1" y="216.5">7</text>
<text x="74.1" y="220.1">9</text>
<text x="80.6" y="220.1">10</text>
<text x="82.6" y="216.5">8</text>
<text x="244.8" y="218.7">2</text>
<text x="248.2" y="216.9">D1</text>
<text x="248.2" y="220.4">D2</text>
<text x="350.3" y="217.9">KF129-5.08-2P</text>
<text x="74.1" y="223.6">11</text>
<text x="74.1" y="227.1">13</text>
<text x="80.6" y="223.6">12</text>
<text x="80.6" y="227.1">14</text>
<text x="244.8" y="222.2">3</text>
<text x="244.8" y="225.7">4</text>
<text x="248.2" y="223.9">D3</text>
<text x="248.2" y="227.5">D4</text>
<text x="348.8" y="222.2">1</text>
<text x="348.8" y="225.7">2</text>
<text x="352.3" y="223.9">UART14</text>
<text x="352.3" y="227.5">UART15</text>
<text x="479.4" y="225.4">10k</text>
<text x="479.8" y="222.5">R3</text>
<text x="74.1" y="230.6">15</text>
<text x="80.6" y="230.6">16</text>
<text x="74.1" y="234.2">17</text>
<text x="74.1" y="237.7">19</text>
<text x="80.6" y="234.2">18</text>
<text x="80.6" y="237.7">20</text>
<text x="246.3" y="237.3">KF129-5.08-2P</text>
<text x="246.3" y="234.2">U6</text>
<text x="458.3" y="236.5" transform="rotate(-90 458.3 236.5)">4</text>
<text x="461.8" y="236.5" transform="rotate(-90 461.8 236.5)">3</text>
<text x="465.3" y="236.5" transform="rotate(-90 465.3 236.5)">2</text>
<text x="468.8" y="236.5" transform="rotate(-90 468.8 236.5)">1</text>
<text x="473.4" y="239.2">J1</text>
<text x="74.1" y="241.2">21</text>
<text x="74.1" y="244.8">23</text>
<text x="80.6" y="241.2">22</text>
<text x="80.6" y="244.8">24</text>
<text x="244.8" y="241.6">1</text>
<text x="244.8" y="245.1">2</text>
<text x="248.2" y="243.3">5v</text>
<text x="460" y="243.9" transform="rotate(-90 460 243.9)">LS4</text>
<text x="463.5" y="243.9" transform="rotate(-90 463.5 243.9)">LS3</text>
<text x="467.1" y="243.9" transform="rotate(-90 467.1 243.9)">LS2</text>
<text x="470.6" y="243.9" transform="rotate(-90 470.6 243.9)">LS1</text>
<text x="473.4" y="242.3">KF129-5.08-4P</text>
<text x="4.1" y="249.3">D</text>
<text x="74.1" y="248.3">25</text>
<text x="74.1" y="251.8">27</text>
<text x="80.6" y="248.3">26</text>
<text x="80.6" y="251.8">28</text>
<text x="248.2" y="246.9">GND</text>
<text x="769.6" y="249.3">D</text>
<text x="74.1" y="255.3">29</text>
<text x="80.6" y="255.3">30</text>
<text x="74.1" y="258.9">31</text>
<text x="74.1" y="262.4">33</text>
<text x="80.6" y="258.9">32</text>
<text x="80.6" y="262.4">34</text>
<text x="74.1" y="265.9">35</text>
<text x="74.1" y="269.5">37</text>
<text x="80.6" y="265.9">36</text>
<text x="80.6" y="269.5">38</text>
<text x="74.1" y="273">39</text>
<text x="80.6" y="273">40</text>
<text x="183.1" y="292.5">VALVE1_CLOSE</text>
<text x="220.1" y="292.5">VALVE1_OPEN</text>
<text x="183.1" y="295.6">LED0603-GREEN</text>
<text x="220.1" y="295.6">LED0603-GREEN</text>
<text x="94.1" y="309.7">L298N Motor Driver</text>
<text x="94.1" y="306.5">U17</text>
<text x="178.5" y="309.7">220</text>
<text x="178.5" y="306.6">R16</text>
<text x="215.5" y="309.7">220</text>
<text x="215.5" y="306.6">R11</text>
<text x="229" y="309.7">IIC I2C Logic Level Converter Bi-directional 5V to 3V3</text>
<text x="229" y="306.5">U13</text>
<text x="400.4" y="311.9">C2</text>
<text x="69.6" y="317.4">12V</text>
<text x="114.7" y="317.4">OUT1</text>
<text x="216.7" y="317.4">1</text>
<text x="243.4" y="317.4">12</text>
<text x="400.4" y="315">10uF</text>
<text x="4.1" y="318.5">E</text>
<text x="78.3" y="318.8">12V</text>
<text x="103.4" y="318.8">OUT1</text>
<text x="221.2" y="318.8">LV1</text>
<text x="234.4" y="318.8">HV1</text>
<text x="368.3" y="322.2">U15</text>
<text x="769.6" y="318.5">E</text>
<text x="71.7" y="324.5">5V</text>
<text x="78.3" y="325.9">5V</text>
<text x="103.4" y="325.9">OUT2</text>
<text x="114.7" y="324.5">OUT2</text>
<text x="216.7" y="324.5">2</text>
<text x="221.2" y="325.9">LV2</text>
<text x="234.4" y="325.9">HV2</text>
<text x="243.4" y="324.5">11</text>
<text x="356.1" y="329.8">1</text>
<text x="368.3" y="325.4">A4988</text>
<text x="382.8" y="329.8">16</text>
<text x="438.9" y="329.4">J2</text>
<text x="68.6" y="331.5">GND</text>
<text x="78.3" y="333">GND</text>
<text x="103.4" y="333">OUT3</text>
<text x="114.7" y="331.5">OUT3</text>
<text x="216.7" y="331.5">3</text>
<text x="221.2" y="333">LV</text>
<text x="236.4" y="333">HV</text>
<text x="243.4" y="331.5">10</text>
<text x="356.1" y="333.3">2</text>
<text x="360.5" y="331.2">EN</text>
<text x="360.5" y="334.7">MS1</text>
<text x="371" y="331.2">VMOT</text>
<text x="373" y="334.7">GND</text>
<text x="382.8" y="333.3">15</text>
<text x="438.9" y="332.5">KF129-5.08-4P</text>
<text x="69.3" y="338.6">ENA</text>
<text x="78.3" y="340">ENA</text>
<text x="103.4" y="340">OUT4</text>
<text x="114.7" y="338.6">OUT4</text>
<text x="216.7" y="338.6">4</text>
<text x="221.2" y="340">GND</text>
<text x="233.7" y="340">GND</text>
<text x="243.4" y="338.6">9</text>
<text x="356.1" y="336.8">3</text>
<text x="356.1" y="340.4">4</text>
<text x="360.5" y="338.2">MS2</text>
<text x="360.5" y="341.8">MS3</text>
<text x="376.1" y="338.2">B2</text>
<text x="376.1" y="341.8">A2</text>
<text x="382.8" y="340.4">13</text>
<text x="382.8" y="336.8">14</text>
<text x="437" y="336.8">1</text>
<text x="437" y="340.4">2</text>
<text x="440.5" y="338.6">1</text>
<text x="69.3" y="345.7">ENB</text>
<text x="78.3" y="347.1">ENB</text>
<text x="216.7" y="345.7">5</text>
<text x="221.2" y="347.1">LV3</text>
<text x="234.4" y="347.1">HV3</text>
<text x="243.4" y="345.7">8</text>
<text x="356.1" y="343.9">5</text>
<text x="356.1" y="347.4">6</text>
<text x="360.5" y="345.3">RST</text>
<text x="376.1" y="345.3">A1</text>
<text x="382.8" y="347.4">11</text>
<text x="382.8" y="343.9">12</text>
<text x="437" y="343.9">3</text>
<text x="437" y="347.4">4</text>
<text x="440.5" y="342.1">2</text>
<text x="440.5" y="345.7">3</text>
<text x="70.1" y="352.7">IN1</text>
<text x="216.7" y="352.7">6</text>
<text x="243.4" y="352.7">7</text>
<text x="356.1" y="350.9">7</text>
<text x="360.5" y="348.8">SLP</text>
<text x="360.5" y="352.4">STEP</text>
<text x="373.2" y="352.4">VDD</text>
<text x="376.1" y="348.8">B1</text>
<text x="382.8" y="350.9">10</text>
<text x="440.5" y="349.2">4</text>
<text x="70.1" y="359.8">IN2</text>
<text x="78.3" y="354.1">IN1</text>
<text x="221.2" y="354.1">LV4</text>
<text x="234.4" y="354.1">HV4</text>
<text x="356.1" y="354.5">8</text>
<text x="360.5" y="355.9">DIR</text>
<text x="373.2" y="355.9">GND</text>
<text x="382.8" y="354.5">9</text>
<text x="78.3" y="361.2">IN2</text>
<text x="70.1" y="366.8">IN3</text>
<text x="78.3" y="368.2">IN3</text>
<text x="70.1" y="373.9">IN4</text>
<text x="78.3" y="375.3">IN4</text>
<text x="183.1" y="377.1">VALVE2-CLOSE</text>
<text x="220.1" y="377.1">VALVE2-OPEN</text>
<text x="183.1" y="380.3">LED0603-GREEN</text>
<text x="220.1" y="380.3">LED0603-GREEN</text>
<text x="4.1" y="387.6">F</text>
<text x="229" y="389.4">U16</text>
<text x="769.6" y="387.6">F</text>
<text x="178.5" y="394.4">220</text>
<text x="178.5" y="391.2">R12</text>
<text x="215.5" y="394.4">220</text>
<text x="215.5" y="391.2">R13</text>
<text x="229" y="392.6">IIC I2C Logic Level Converter Bi-directional 5V to 3V3</text>
<text x="216.7" y="400.3">1</text>
<text x="221.2" y="401.7">LV1</text>
<text x="234.4" y="401.7">HV1</text>
<text x="243.4" y="400.3">12</text>
<text x="216.7" y="407.4">2</text>
<text x="243.4" y="407.4">11</text>
<text x="221.2" y="408.8">LV2</text>
<text x="234.4" y="408.8">HV2</text>
<text x="216.7" y="414.4">3</text>
<text x="221.2" y="415.9">LV</text>
<text x="236.4" y="415.9">HV</text>
<text x="243.4" y="414.4">10</text>
<text x="216.7" y="421.5">4</text>
<text x="221.2" y="422.9">GND</text>
<text x="233.7" y="422.9">GND</text>
<text x="243.4" y="421.5">9</text>
<text x="216.7" y="428.6">5</text>
<text x="221.2" y="430">LV3</text>
<text x="234.4" y="430">HV3</text>
<text x="243.4" y="428.6">8</text>
<text x="216.7" y="435.6">6</text>
<text x="221.2" y="437">LV4</text>
<text x="234.4" y="437">HV4</text>
<text x="243.4" y="435.6">7</text>
<text x="4.1" y="456.8">G</text>
<text x="769.6" y="456.8">G</text>
<text x="4.1" y="525.9">H</text>
<text x="769.6" y="525.9">H</text>
<text x="41.6" y="595.9">1</text>
<text x="110.8" y="595.9">2</text>
<text x="179.9" y="595.9">3</text>
<text x="249.1" y="595.9">4</text>
<text x="318.2" y="595.9">5</text>
<text x="387.3" y="595.9">6</text>
<text x="456.5" y="595.9">7</text>
<text x="525.6" y="595.9">8</text>
<text x="594.8" y="595.9">9</text>
<text x="663.9" y="595.9">10</text>
<text x="733.1" y="595.9">11</text>
</g>
</svg>
